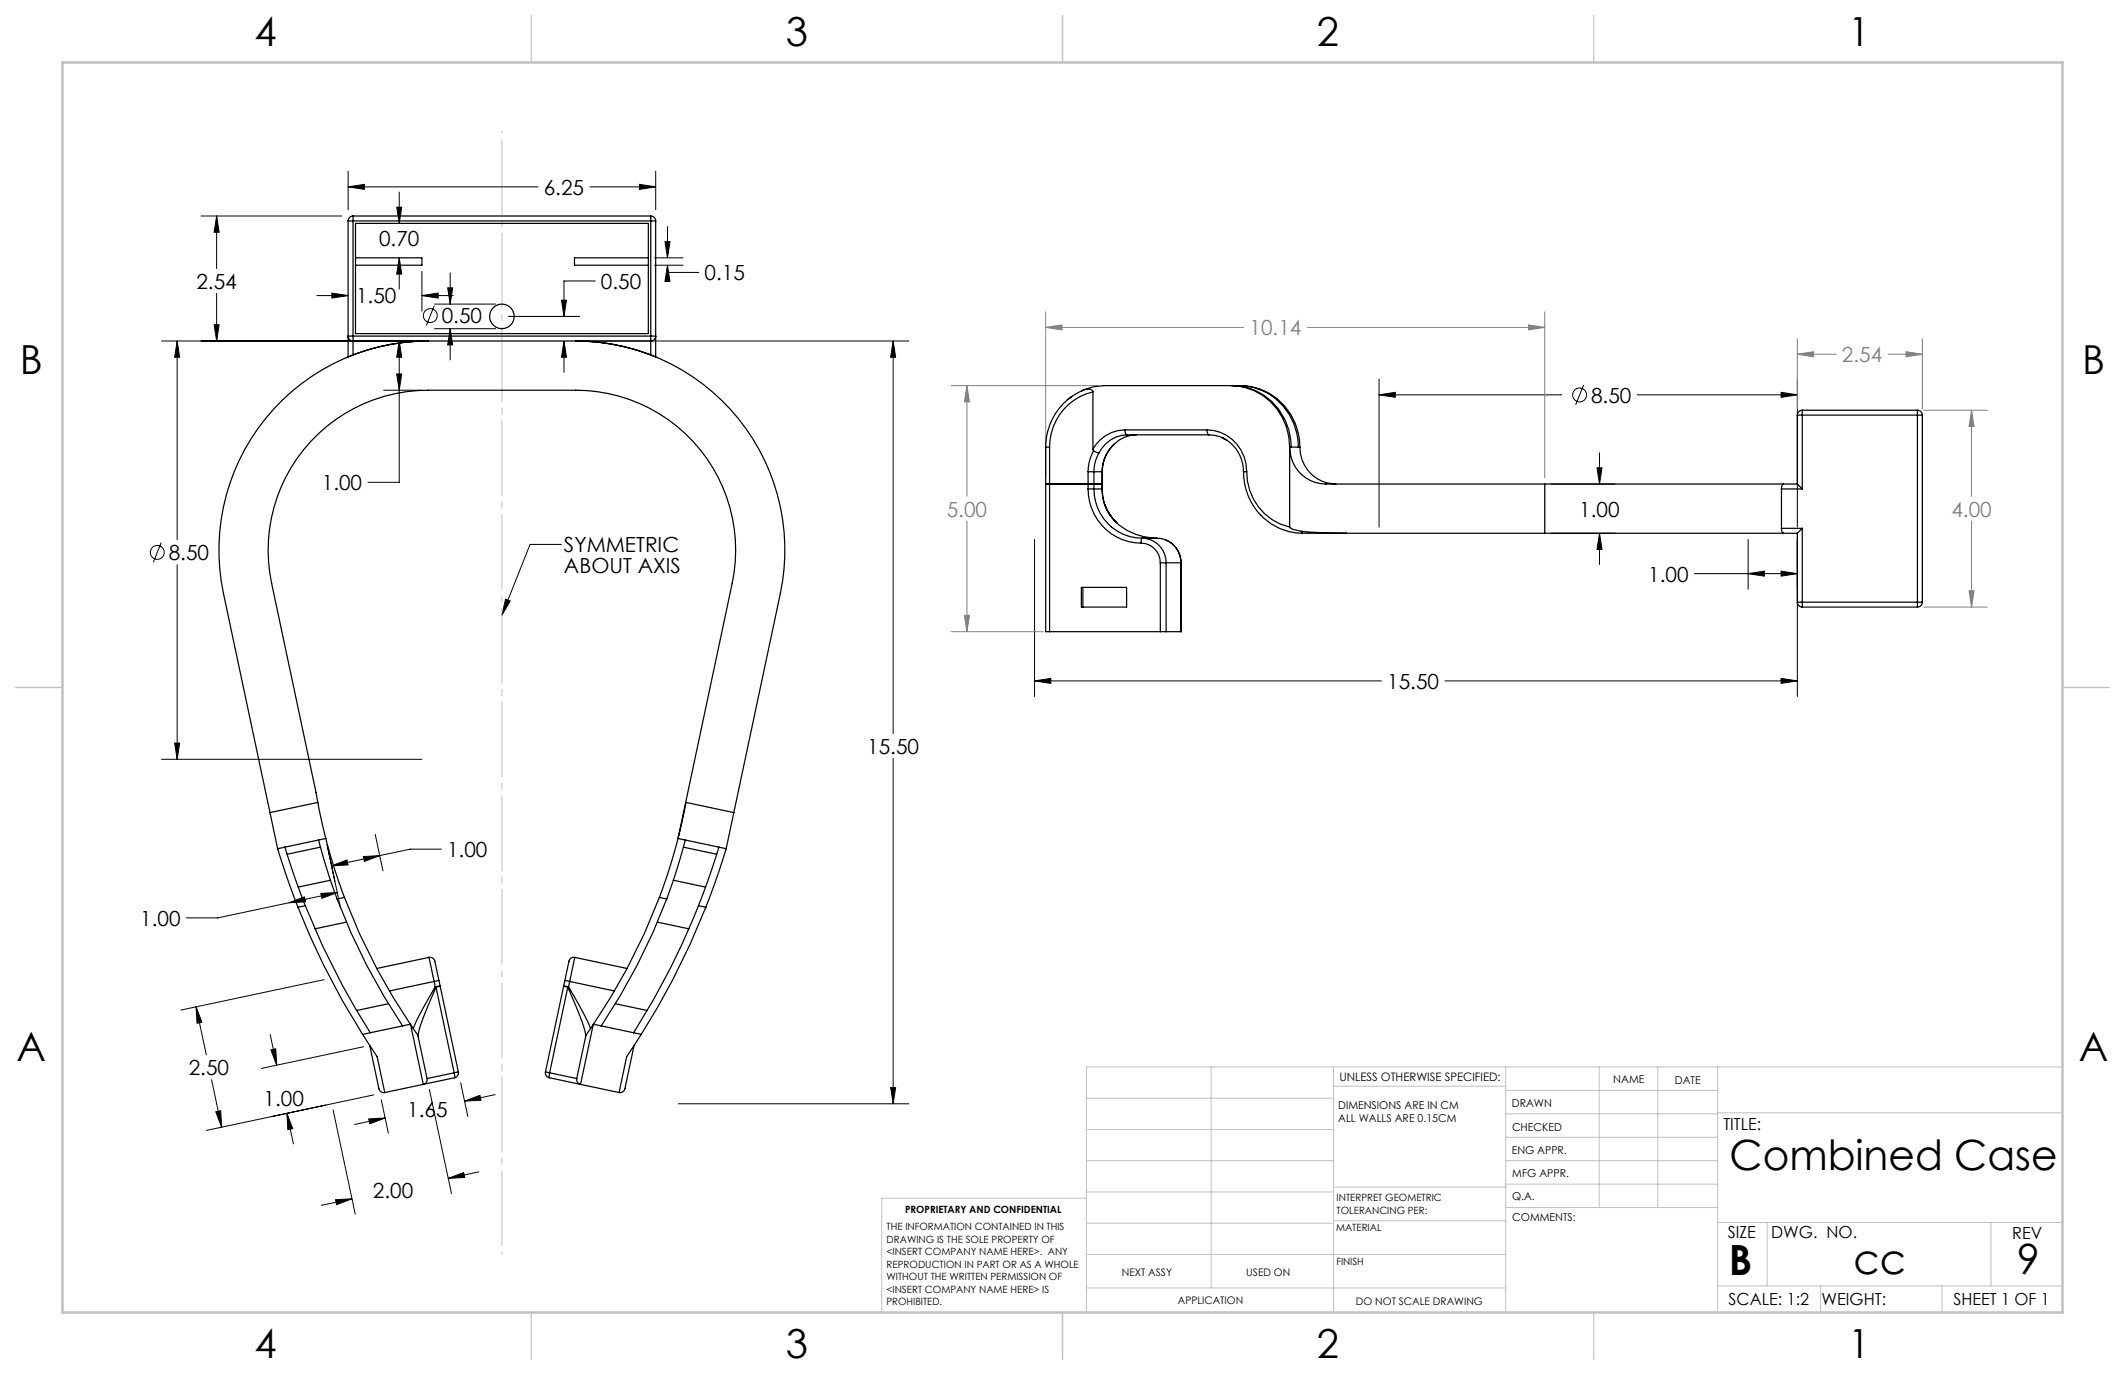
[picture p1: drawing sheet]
<svg xmlns="http://www.w3.org/2000/svg" width="432mm" height="279mm" viewBox="0 0 432 279" stroke-linecap="round" stroke-linejoin="round" font-family="sans-serif">
<g fill="none" stroke="#000" stroke-width=".2">
<path d="M70.7 34.8v7.8M70.7 38h38.6M70.7 38l3.3-.5v1zM81.1 39v6.4M119.9 38h13.3M129.9 37.5l3.3 .5-3.3 .5zM133.2 34.8v7.8M40.8 43.9h28.7M44 43.9l.5 3.3h-1zM44 43.9v10.7M44 59.6v9.7M67.4 59.6l3.3 .5-3.3 .5z"/>
<path d="M80.6 42.1h1l-.5 3.3zM81.1 52.4l.5 3.3h-1zM81.1 52.4v6.3M85.7 55.2v8M91 58.5h1l-.5 3.3zM91.5 55.4v6.4M121 57.1h-6.4v7.2M133 52.4h5.8M133 53.9h5.8M135.1 49.1h1l-.5 3.3zM135.6 53.9l.5 3.3h-1zM135.6 53.9v1.5h6.4"/>
<path d="M135.6 46v6.4M32.8 69.3h52.9M36 69.3l.5 3.3h-1zM36 69.3v40.4M43.5 66h1l-.5 3.3zM64.4 60.1h6.3M77.9 79.3h7.8M80.6 76h1l-.5 3.3zM81.1 69.3l.5 3.3h-1zM81.1 69.3v28.7h-6.3M85.7 60.1l3.3-.5v1zM85.7 60.1h6.4"/>
<path d="M88.2 62.1l-1.6 4M88.3 66.8h12.4M88.3 61.8h12.4M91.5 66.8l.5 3.3h-1zM91.5 66.8v6.3M103.3 64.3h14.5M114.1 61h1l-.5 3.3zM114.6 69.3l.5 3.3h-1zM114.6 69.3v6.3M118.3 69.3h66.4M181.5 69.3v79.8M181.5 69.3l.5 3.3h-1z"/>
<path d="M280.2 77.1v30M321.8 78.2l-1.6 4.1M361.9 79.7l3.3 .5-3.3 .5zM365.2 77.1v30M280.2 80.2l3.3-.5v1zM280.2 80.2h37.1M315.2 98.4h13M324.5 95.1h1l-.5 3.3zM325 92v6.4M332.7 80.2h32.5M32.8 110.2l-1.6 4.1M36 114.8v39.5"/>
<path d="M114.1 110.6h-6.4l-5.7 14.4M210.2 109.6v31.9M315.2 108.4h13M325 108.4l.5 3.3h-1zM325 108.4v6.3M344.3 116.6h20.9M355.2 116.6l3.3-.5v1zM355.2 109.6v10.1M361.9 116.1l3.3 .5-3.3 .5zM365.2 109.6v31.9M102.7 121.7l1 .4-1.7 2.9zM210.2 138.4l3.3-.5v1z"/>
<path d="M210.2 138.4h70.5M293.6 138.4h71.6M361.9 137.9l3.3 .5-3.3 .5zM32.8 154.3h52.9M35.5 151h1l-.5 3.3zM181.5 154.1v70.2M66.5 171.6l2.7 12.9M67.4 175.9l3.1-1.1 .2 1zM73.8 174.1l3.4-.2-3.2 1.1zM76.2 169.5l1.6 7.5M89.7 172.6h-6.4l-15.9 3.3M58.7 183.4l3.2-1.1 .2 .9z"/>
<path d="M58.7 183.4l-14.5 3.1h-6.3M65.2 181.5l3.3-.1-3.1 1.1zM65.9 199.1l-29.2 6.1M68.5 181.4l-9.8 2M39.8 204.6l2.1 9.8M39.8 204.6l1.2 3.1-1 .2zM43 219.4l2 9.6M54.9 210.2l1.3 6.2M55 213.3l1-.2 .2 3.3zM73.9 212.7l-20.8 4.4M43.9 225.9l.9-.2 .2 3.3zM58.3 226.2l1.2 3.2-1 .2z"/>
<path d="M58.3 226.2l1.3 6.2M67.7 225.5l4.5 21.2M74.9 227.4l3.4-.2-3.2 1.2zM76 222.5l-34.1 7.2M77.5 223.5l1.4 6.8M78.3 227.2l-6.3 1.3M87.3 221.4l4.4 21.2M91.1 239.4l3.1-1.1 .2 1zM93.6 220l1.5 6.9M94.4 223.7l3.1-1.1 .2 1zM97.3 238.1l-6.2 1.3M100.6 222.4l-6.2 1.3"/>
<path d="M137.8 224.3h46.9M181 221h1l-.5 3.3zM68.2 243.8l3.3-.2-3.1 1.2zM71.5 243.6l-6.2 1.3"/>
<circle cx="87.4" cy="64.1" r="1.41"/>
<circle cx="321" cy="80.3" r="1.41"/>
<circle cx="32" cy="112.2" r="1.41"/>
</g>
<g fill="none" stroke="#808080" stroke-width=".2">
<path d="M193.3 78.4h29.8M196.5 78.4l.5 3.3h-1zM196.5 78.4v22.4M212.5 66.5l3.3-.5v1zM212.5 63.4v33.7M212.5 66.5h40.2M265.6 66.5h48.3M310.6 66l3.3 .5-3.3 .5zM313.9 63.4v33.7M365.2 72l3.3-.5v1zM365.2 68.8v14.3M365.2 72h7.9"/>
<path d="M383.7 72h6.9M387.3 71.5l3.3 .5-3.3 .5zM390.6 68.8v14.3M390.9 83.4h12.9M400.6 83.4l.5 3.3h-1zM400.6 83.4v17.4M196.5 105.9v22.5M400.6 105.9v17.5M193.3 128.4h18.7M196 125.1h1l-.5 3.3zM390.9 123.4h12.9M400.1 120.1h1l-.5 3.3z"/>
</g>
<path d="M102 254.8v-228.2" fill="none" stroke="#c0c0c0" stroke-width=".2" stroke-dasharray="15.2 1.3 1.3 1.3" stroke-dashoffset="-1.7"/>
<g fill="none" stroke="#c0c0c0" stroke-width=".2">
<path d="M246.1 216.8v44.9M271 216.8v49.9M305.9 216.8v49.9M325 216.8v28.6M336.9 216.8v28.6M349 216.8v49.9M419.1 216.8h-198.3v49.9M220.8 235.9h50.2M220.8 229.5h50.2M220.8 223.2h50.2M271 220.7h34.9M305.9 231.1h43.1"/>
<path d="M305.9 226.3h43.1M305.9 221.6h43.1M305.9 235.9h43.1M349 226.1h70.1M220.8 254.9h85.1M220.8 248.6h50.2M220.8 242.2h50.2M220.8 243.5h-41.6v23.2M271 248.1h35.1M271 241.2h35.1M305.9 240.6h43.1M306.1 245.4h42.9"/>
<path d="M349 248.4h70.1M359.1 248.4v12.9M404.6 248.4v12.9M220.8 261.7h85.1M349 261.3h70.1M369.9 261.3v5.4M394.6 261.3v5.4"/>
</g>
<path d="M107.9 3.2v9.5M215.9 3.2v9.5M323.8 3.2v9.5M3.2 139.7h9.5M419.1 139.7h9.5M107.9 266.7v9.5M215.9 266.7v9.5M323.8 266.7v9.5" fill="none" stroke="#c0c0c0" stroke-width=".25"/>
<path d="M12.7 12.7h406.4v254h-406.4z" fill="none" stroke="#c0c0c0" stroke-width=".5"/>
<g fill="#000">
<path d="M102.7 121.7l1 .4-1.7 2.9z"/>
<path d="M325 108.4l.5 3.3h-1zM324.5 95.1h1l-.5 3.3zM355.2 116.6l3.3-.5v1zM361.9 116.1l3.3 .5-3.3 .5zM361.9 79.7l3.3 .5-3.3 .5zM280.2 80.2l3.3-.5v1zM210.2 138.4l3.3-.5v1zM361.9 137.9l3.3 .5-3.3 .5zM80.6 76h1l-.5 3.3zM81.1 69.3l.5 3.3h-1zM35.5 151h1l-.5 3.3zM36 69.3l.5 3.3h-1zM181 221h1l-.5 3.3zM181.5 69.3l.5 3.3h-1zM68.2 243.8l3.3-.2-3.1 1.2zM91.1 239.4l3.1-1.1 .2 1zM65.2 181.5l3.3-.1-3.1 1.1zM58.7 183.4l3.2-1.1 .2 .9zM67.4 175.9l3.1-1.1 .2 1zM73.8 174.1l3.4-.2-3.2 1.1zM58.3 226.2l1.2 3.2-1 .2zM55 213.3l1-.2 .2 3.3zM39.8 204.6l1.2 3.1-1 .2zM43.9 225.9l.9-.2 .2 3.3zM74.9 227.4l3.4-.2-3.2 1.2zM94.4 223.7l3.1-1.1 .2 1zM43.5 66h1l-.5 3.3zM44 43.9l.5 3.3h-1zM70.7 38l3.3-.5v1zM129.9 37.5l3.3 .5-3.3 .5zM80.6 42.1h1l-.5 3.3zM81.1 52.4l.5 3.3h-1zM85.7 60.1l3.3-.5v1zM67.4 59.6l3.3 .5-3.3 .5zM135.1 49.1h1l-.5 3.3zM135.6 53.9l.5 3.3h-1zM91.5 66.8l.5 3.3h-1zM91 58.5h1l-.5 3.3zM114.1 61h1l-.5 3.3zM114.6 69.3l.5 3.3h-1z"/>
</g>
<path d="M387.3 71.5l3.3 .5-3.3 .5zM365.2 72l3.3-.5v1zM400.6 83.4l.5 3.3h-1zM400.1 120.1h1l-.5 3.3zM196 125.1h1l-.5 3.3zM196.5 78.4l.5 3.3h-1zM212.5 66.5l3.3-.5v1zM310.6 66l3.3 .5-3.3 .5z" fill="#808080"/>
<g fill="none" stroke="#000" stroke-width=".25">
<path d="M70.7 44.9h1M70.7 44.9v27.6l1-.4M71.7 43.9a1 1 0 0 0-1 1M71.7 43.9v1M71.7 44.9v23.4M71.7 44.9h60.5M71.7 43.9h60.5M72.2 45.4h59.5v22.4h-59.5zM72.2 52.4h13.5v1.5h-13.5M131.7 52.4h-15v1.5h15M132.2 44.9h1M132.2 43.9a1 1 0 0 1 1 1"/>
<path d="M132.2 43.9v1M132.2 44.9v23.4M133.2 44.9v27.6l-1-.4M71.7 68.3h-.9a.86 .86 0 0 0 .9 1M71.7 68.3v1M71.7 72.1a42.5 42.5 0 0 1 15.3-2.8 42.5 42.5 0 0 0-41.6 51.3l9.5 44.5M71.7 69.3v2.8M71.7 68.3h60.5M71.7 69.3h60.5M132.2 68.3h1a.86 .86 0 0 1-1 1M132.2 68.3v1M132.2 72.1a42.5 42.5 0 0 0-15.2-2.8 42.5 42.5 0 0 1 41.6 51.3l-9.5 44.5"/>
<path d="M132.2 69.3v2.8M222.1 79.6l-.2-.3a1.78 1.78 0 0 0-1.9 .1 12.4 12.4 0 0 0-7.5 11.5M222.1 79.6a11.4 11.4 0 0 0-8.8 11.3M222.1 79.6v11.6M250.2 78.4h-25.9l-1.9 .2-2.6 .8M250.2 78.4a12.2 12.2 0 0 1 11.9 12.5M250.2 78.4a12.2 12.2 0 0 1 12.2 12.5M250.5 78.4a12.4 12.4 0 0 1 13.6 12.5M251.8 78.4a12.3 12.3 0 0 1 12 12.5M212.5 98.4h11.5M212.5 90.9v37.5h.8M212.5 90.9h.8"/>
<path d="M213.3 90.9v37.5M217.8 80.6l-.8 .6M221.1 99.4a10.9 10.9 0 0 0 10.8 11M221.1 99.4h1.2M221.1 95.9h1.2M221.1 95.9v3.5M222.1 91.2l.1 .4M222.2 91.6l1.1 .4M222.2 91.6a8.7 8.7 0 0 0-1.1 4.3M222.3 99.4a9.9 9.9 0 0 0 9.8 10M222.3 99.4h1.6M222.3 95.9v3.5"/>
<path d="M222.3 95.9h1.6M223.3 92a7.6 7.6 0 0 0-1 3.9M223.9 99.4l.2 1.6 .4 1.5M223.9 99.4h.1M223.9 95.9h.1M223.9 95.9v3.5M224 99.4l.1 1.5 .4 1.6M224 95.9v3.5M226.3 90.3a7.7 7.7 0 0 0-2.3 5.6M226.3 90.3a7.6 7.6 0 0 0-2.4 5.6M228.6 87.4h16.7M228.6 87.4a7.6 7.6 0 0 0-6.5 3.8"/>
<path d="M228.6 87.4a.89 .89 0 0 0 .5 1M229.1 88.4h16.6M229.1 88.4a6.6 6.6 0 0 0-5.8 3.6M230.9 88.4a6.4 6.4 0 0 0-4.6 1.9M245.3 87.4a8.3 8.3 0 0 1 8 8.5M245.3 87.4a.95 .95 0 0 0 .4 1M245.7 88.4l1.2 .1 1.6 .6M248.4 88.9l.9 .6M248.5 89a7.5 7.5 0 0 1 4.2 6.9M248.7 89.1l.1 .1M252.7 95.9h.6M252.7 95.9a12.7 12.7 0 0 0 3.5 8.8"/>
<path d="M253.3 95.9a11.4 11.4 0 0 0 8.8 11.2M262.1 90.9a7.4 7.4 0 0 0 7.3 7.5h44.5M262.1 90.9v16.2M262.1 90.9h2M264.1 90.9a7.4 7.4 0 0 0 7.4 7.5M313.9 98.4h48.5M313.9 98.4v10M362 99.4h4.2M362 99.4v8M362.4 98.4l-.3 .4-.1 .6M362.4 98.4h2.8M365.2 98.4l1 1"/>
<path d="M365.2 84.4h1M365.2 84.4v14M366.2 83.4v1M366.2 83.4a1 1 0 0 0-1 1M366.2 84.4v15M366.2 84.4h23.4M366.2 83.4h23.4M389.6 83.4v1M389.6 84.4h1M389.6 83.4a1 1 0 0 1 1 1M389.6 84.4v38M390.6 84.4v38"/>
<path d="M219.7 119.4h9.2v4h-9.2zM220 119.4v4M224.5 102.5a10.7 10.7 0 0 0 9.5 6.8M226.7 106a9.3 9.3 0 0 1-2.2-3.5l.1 .2a9.5 9.5 0 0 0 2.4 3.6M231.9 110.4a4 4 0 0 1 3.9 4M232.1 109.4l-.2 1M232.1 109.4a4.9 4.9 0 0 1 4.9 5M232.1 109.4h3M234 109.3l1.1 .1M234 109.3h.1M235.1 109.4l1.7 .3M235.8 114.4h1.2"/>
<path d="M235.8 114.4v14M236.8 109.7a5 5 0 0 1 3.2 4.7M237 114.4v14M237 114.4h3M240 114.4h.1M240 114.4v14M256.3 104.7a11.5 11.5 0 0 0 8.4 3.7M262.1 107.1l.7 .5 1.6 .4M264.4 108l5.6 .3 3.6 .1M264.4 108l.3 .4M264.7 108.4h8.9M273.6 108.4h40.3"/>
<path d="M313.9 108.4h48.5M362 107.4l.1 .7 .3 .3M362 107.4h4.2M362.4 108.4h2.8M365.2 108.4v14M366.2 107.4l-1 1M366.2 107.4v15M213.3 128.4h22.5M235.8 128.4h1.2M237 128.4h3M240 128.4h.1M365.2 122.4h1"/>
<path d="M365.2 122.4a1 1 0 0 0 1 1M366.2 122.4v1M366.2 123.4h23.4M366.2 122.4h23.4M389.6 122.4v1M389.6 122.4h1M390.6 122.4a1 1 0 0 1-1 1M54.9 165.1l1.5 7.4M56.4 172.5l2 6.1 2.2 5.8M57.9 172.1l1.7 5.5 2.4 6.4M64.6 163.1l1.6 7.3M64.6 163.1l-9.4-44.6a32.5 32.5 0 0 1 31.8-39.2h30a32.5 32.5 0 0 1 31.8 39.2l-11 51.9"/>
<path d="M64.6 163.1l-9.7 2M64.7 170.7l1.6 5.7 2.2 6.3M65.1 172.1l-6.8 1.5M66.2 170.4l.2 .7a115.1 115.1 0 0 0 3.6 11.3M66.2 170.4l-9.8 2.1M67.1 178.9l-6.5 1.4M136.8 178.9l6.6 1.4M137.8 170.4l-.1 .3a115 115 0 0 1-3.7 11.7M137.8 170.4l9.8 2.1M138.9 172.1l6.7 1.5M139.2 170.7l-1.6 5.7-2.1 6.3M146.1 172.1l-1.8 5.6-2.4 6.3"/>
<path d="M147.6 172.5l-1.8 5.5-2.4 6.4M149.1 165.1l-1.5 7.4M149.1 165.1l-9.7-2-1.6 7.3M60.6 184.4a152.3 152.3 0 0 0 13.1 25.8M62 184a150.8 150.8 0 0 0 13.2 25.9M62 184l-1.4 .4M68.5 182.7a126.8 126.8 0 0 0 13.3 25.8M70 182.4a126 126 0 0 0 13.4 25.7M70 182.4l-1.5 .3M70.4 187.4l-6.4 1.3M87.2 194.5l1 4.9M87.2 194.5a1.2 1.2 0 0 1 1.3 1.5l.7 3.2"/>
<path d="M87.2 194.5l-10.6 2.3M88.2 199.4l.2 1.1M88.2 199.4l-9.1 2M89.2 199.2l-1 .2M89.2 199.2l.2 1.2M114.8 199.2l1 .2M114.8 199.2l-.3 1.2M115.8 199.4l-.3 1.1M115.8 199.4l9 2M116.8 194.5l-1 4.9M116.8 194.5a1.2 1.2 0 0 0-1.3 1.5l-.7 3.2M116.8 194.5l10.6 2.3"/>
<path d="M133.6 187.4l6.4 1.3M134 182.4a126 126 0 0 1-13.4 25.7M134 182.4l1.5 .3M135.5 182.7a126.8 126.8 0 0 1-13.3 25.8M141.9 184a150.8 150.8 0 0 1-13.2 25.9M141.9 184l1.5 .4M143.4 184.4a152.3 152.3 0 0 1-13.1 25.8M73.7 210.2l2.9 4.5 1.6 7.3M75.1 212.4l1.5 6.8a5.2 5.2 0 0 0 .7 2.5l.5 .3h.4M78.9 204l-6.4 1.3M83.4 208.1l-9.7 2.1M83.4 208.1v.1"/>
<path d="M83.4 208.2l2.6 12.1M83.4 208.2l1.5 2.2 1.9 8.8M86.8 219.2a1 1 0 0 1-.8 1.1M88.4 200.5l.2 .1M88.4 200.5l-3.3 6-1.1 2.5M88.6 200.6l-2.7 6.4a9.8 9.8 0 0 0-.9 3.8M88.6 200.6l3.7 17.4M89.4 200.4l-1 .1M89.4 200.4l-.8 .2M89.4 200.4l3.7 17.4M92.3 218l-5.5 1.2M92.3 218l.1 1"/>
<path d="M92.4 219l-6.4 1.3M93.1 217.8l-.8 .2M93.1 217.8a1 1 0 0 1-.7 1.2M110.8 217.8l.9 .2M110.8 217.8a1 1 0 0 0 .8 1.2M111.6 219l6.4 1.3M111.7 218l5.5 1.2M111.7 218l-.1 1M114.5 200.4l.9 .2M114.5 200.4l1 .1M114.5 200.4l-3.7 17.4M115.4 200.6l2.9 7a7.5 7.5 0 0 1 .7 3.2"/>
<path d="M115.4 200.6l-3.7 17.4M115.5 200.5l-.1 .1M115.5 200.5l2.8 5 1.7 3.5M117.2 219.2a1 1 0 0 0 .8 1.1M120.5 208.2l-2.5 12.1M120.5 208.2l-1.4 2.2-1.9 8.8M120.6 208.1l1.6 .4M120.6 208.1l-.1 .1M122.2 208.5l8.1 1.7M125 204l6.5 1.3M128.8 212.4l-1.4 6.8a5.2 5.2 0 0 1-.7 2.5l-.5 .3h-.4M130.3 210.2l-3 4.5-1.5 7.3"/>
<path d="M86 220.3l-7.8 1.7M118 220.3l7.8 1.7"/>
<circle cx="102" cy="64.3" r="2.5"/>
</g>
<g font-size="8.5">
<text x="351.4" y="237.7">Combined Case</text>
<text x="351.3" y="259">B</text>
<text x="376.6" y="258.9">cc</text>
<text x="409.9" y="258.9">9</text>
</g>
<g font-size="8.1">
<text x="51.7" y="9.3">4</text>
<text x="159.7" y="9.3">3</text>
<text x="267.6" y="9.3">2</text>
<text x="375.6" y="9.3">1</text>
<text x="4" y="76">B</text>
<text x="423.1" y="76">B</text>
<text x="3.3" y="215.7">A</text>
<text x="422.4" y="215.7">A</text>
<text x="51.7" y="276">4</text>
<text x="159.7" y="276">3</text>
<text x="267.6" y="276">2</text>
<text x="375.6" y="276">1</text>
</g>
<g font-size="4.2">
<text x="110.5" y="39.6">6.25</text>
<text x="77" y="49.9">0.70</text>
<text x="39.9" y="58.7">2.54</text>
<text x="122.1" y="58.7">0.50</text>
<text x="143.2" y="57">0.15</text>
<text x="72.4" y="61.7">1.50</text>
<text x="89.8" y="65.7">0.50</text>
<text x="323.3" y="81.8">8.50</text>
<text x="65.4" y="99.6">1.00</text>
<text x="320.9" y="105">1.00</text>
<text x="34.3" y="113.8">8.50</text>
<text x="114.6" y="112.2">SYMMETRIC</text>
<text x="114.6" y="116.4">ABOUT AXIS</text>
<text x="334.9" y="118.2">1.00</text>
<text x="281.9" y="140">15.50</text>
<text x="176.2" y="153.2">15.50</text>
<text x="90.9" y="174.2">1.00</text>
<text x="28.5" y="188.1">1.00</text>
<text x="38.3" y="218.5">2.50</text>
<text x="53.6" y="224.8">1.00</text>
<text x="82.8" y="227">1.65</text>
<text x="75.8" y="243.4">2.00</text>
</g>
<g font-size="4.2" fill="#808080">
<text x="253.9" y="68.1">10.14</text>
<text x="374.3" y="73.6">2.54</text>
<text x="192.4" y="105">5.00</text>
<text x="396.5" y="105">4.00</text>
</g>
<g font-size="3.4">
<text x="350.2" y="229.5">TITLE:</text>
<text x="351.1" y="251.6">SIZE</text>
<text x="359.9" y="251.6">DWG. NO.</text>
<text x="408.9" y="251.7">REV</text>
<text x="351.2" y="265.2">SCALE: 1:2</text>
<text x="370.1" y="265.3">WEIGHT:</text>
<text x="396.9" y="265.2">SHEET 1 OF 1</text>
</g>
<text font-size="2.4" x="272.2" y="219.7">UNLESS OTHERWISE SPECIFIED:</text>
<g font-size="2.2">
<text x="327.8" y="220.1">NAME</text>
<text x="340.3" y="220.2">DATE</text>
<text x="271.9" y="225.3">DIMENSIONS ARE IN CM</text>
<text x="271.9" y="227.9">ALL WALLS ARE 0.15CM</text>
<text x="307.2" y="224.9">DRAWN</text>
<text x="307.3" y="229.8">CHECKED</text>
<text x="307.2" y="234.5">ENG APPR.</text>
<text x="307.3" y="239.2">MFG APPR.</text>
<text x="307.3" y="243.9">Q.A.</text>
<text x="307.3" y="248.1">COMMENTS:</text>
</g>
<g font-size="2.1">
<text x="227.9" y="259.2">NEXT ASSY</text>
<text x="253.3" y="259.2">USED ON</text>
<text x="239.3" y="265">APPLICATION</text>
<text x="275.5" y="265.1">DO NOT SCALE DRAWING</text>
</g>
<g font-size="2">
<text x="271.6" y="244.1">INTERPRET GEOMETRIC</text>
<text x="180.2" y="250">THE INFORMATION CONTAINED IN THIS</text>
<text x="183.9" y="246.4">PROPRIETARY AND CONFIDENTIAL</text>
<text x="271.5" y="250.2">MATERIAL</text>
<text x="271.6" y="246.6">TOLERANCING PER:</text>
<text x="180.2" y="252.5">DRAWING IS THE SOLE PROPERTY OF</text>
<text x="180.2" y="255.1">&lt;INSERT COMPANY NAME HERE&gt;. ANY</text>
<text x="180.2" y="257.6">REPRODUCTION IN PART OR AS A WHOLE</text>
<text x="271.5" y="257">FINISH</text>
<text x="180.2" y="260.1">WITHOUT THE WRITTEN PERMISSION OF</text>
<text x="180.2" y="262.6">&lt;INSERT COMPANY NAME HERE&gt; IS</text>
<text x="180.2" y="265.2">PROHIBITED.</text>
</g>
</svg>
